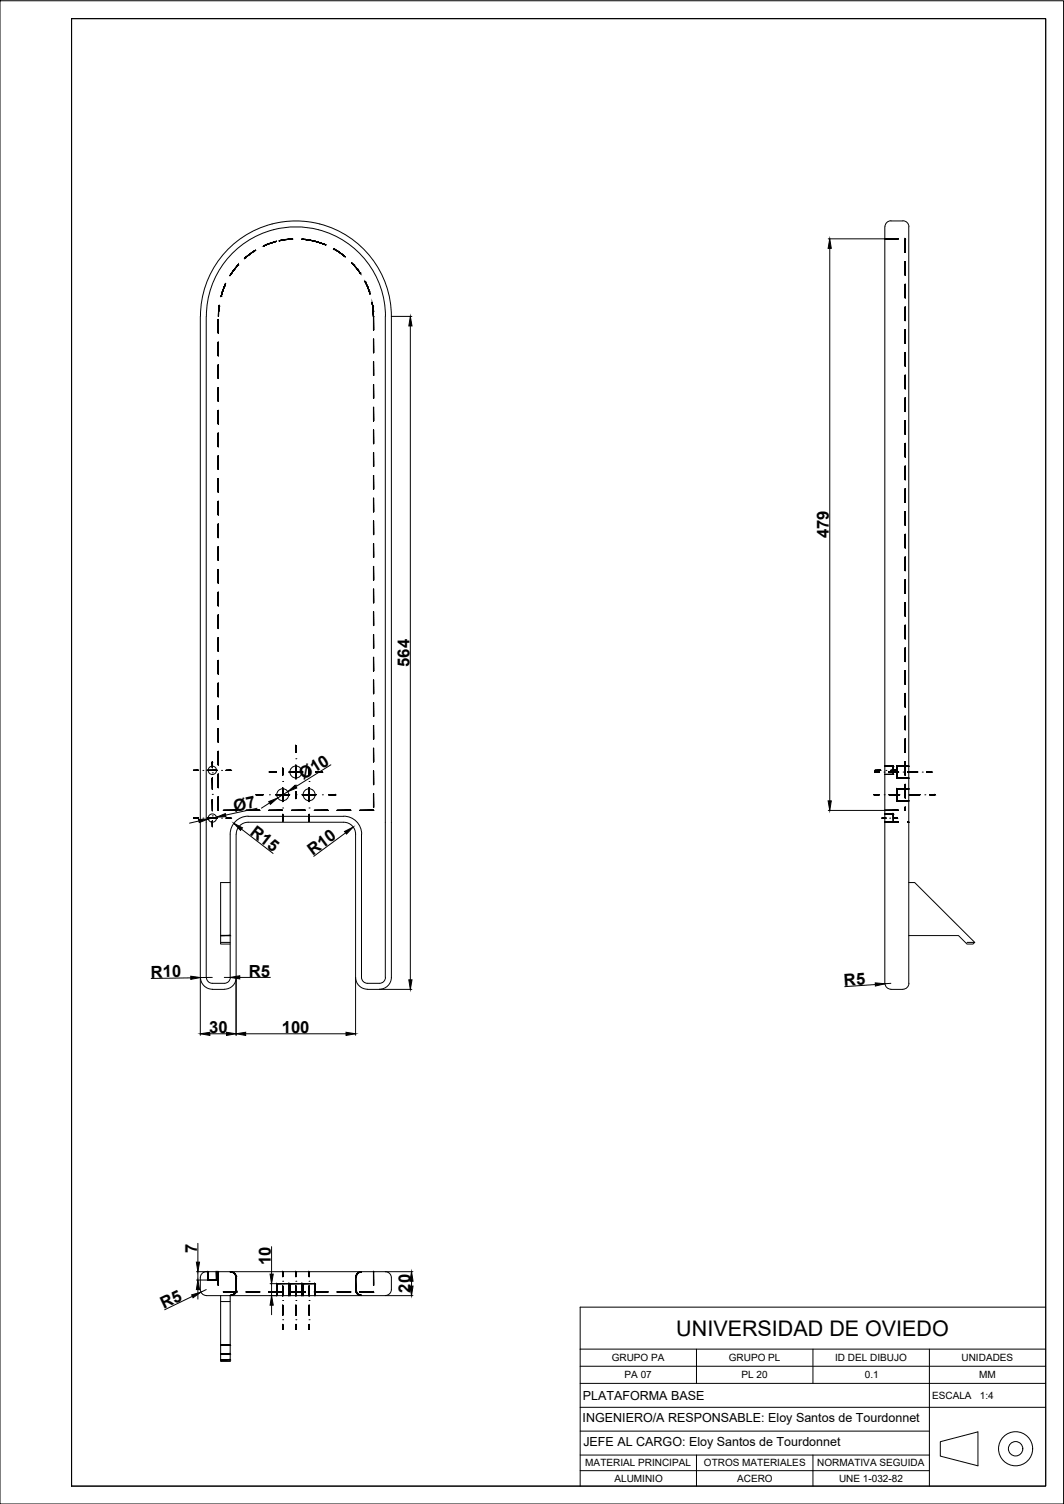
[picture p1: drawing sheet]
<svg xmlns="http://www.w3.org/2000/svg" width="297mm" height="420mm" viewBox="0 0 297 420" stroke-linecap="round" stroke-linejoin="round" font-family="sans-serif">
<!-- layer: 01_Contornos -->
<g fill="none" stroke="#000" stroke-width=".28">
<path d="M20 5.2h271.9v410h-271.9zM247 63.4v211.3M252.1 61.7h-3.4a1.67 1.67 0 0 0-1.6 1.7M252.1 61.7a1.67 1.67 0 0 1 1.6 1.7M253.7 63.4v211.3M55.9 88.4v184.7M56 88.4a26.6 26.6 0 0 1 26.6-26.7 26.6 26.6 0 0 1 26.7 26.7v184.6a3.4 3.4 0 0 1-3.4 3.4h-3.3a3.3 3.3 0 0 1-3.3-3.3v-40.1a3.3 3.3 0 0 0-3.4-3.3M57.6 88.4v184.7M57.6 88.4a25 25 0 0 1 25-25 25 25 0 0 1 25 25M107.6 88.4v184.7M65.9 233v40.1M69.3 229.7h26.6"/>
<path d="M69.3 228h26.6M69.3 229.7a3.3 3.3 0 0 0-3.3 3.3M69.3 228a5 5 0 0 0-5 5v40.1a1.6 1.6 0 0 1-1.7 1.6h-3.3a1.67 1.67 0 0 1-1.7-1.7M95.9 228a5 5 0 0 1 5.1 5M100.9 233v40a1.67 1.67 0 0 0 1.7 1.7h3.3a1.67 1.67 0 0 0 1.7-1.7M64.3 246.5h-2.7v17.2h2.7M253.7 246.5h1.7l16.7 16.8-.5 .4h-1.6l-2.4-2.3h-13.9M56 273a3.3 3.3 0 0 0 3.3 3.4h3.3a3.4 3.4 0 0 0 3.4-3.4M61.6 263.3h2.7M247.1 274.7a1.67 1.67 0 0 0 1.6 1.7h3.4M253.7 274.7a1.67 1.67 0 0 1-1.6 1.7M270 263.3h2.1"/>
<path d="M107.6 355.3h-50a1.67 1.67 0 0 0-1.7 1.6v3.4M107.6 355.3a1.67 1.67 0 0 1 1.7 1.6v3.4M55.9 360.2a1.67 1.67 0 0 0 1.7 1.7M57.6 362h50M61.6 362v18.3h2.7v-18.3M61.6 363.6h2.7M109.3 360.2a1.67 1.67 0 0 1-1.7 1.7"/>
<circle cx="59.3" cy="215.2" r="1.16"/>
<circle cx="82.6" cy="215.7" r="1.67"/>
<circle cx="59.3" cy="228.5" r="1.16"/>
<circle cx="78.9" cy="222" r="1.67"/>
<circle cx="86.3" cy="222" r="1.67"/>
</g>
<!-- layer: 02_Ocultas -->
<g fill="#000" stroke="#000" stroke-width=".28">
<path d="M63 79.2l-.3 .9zM62.9 79.2l-.2 .9zM62.9 79.2l-.3 .9zM62.9 79.2l-.3 .9z"/>
<path d="M64.6 76.3l-.4 .7zM64.6 76.3l-.4 .7zM64.6 76.3l-.4 .7zM64.6 76.3l-.4 .7z"/>
<path d="M65.5 75.1l-.8 1.2zM65.5 75.1l-.8 1.2zM65.5 75.1l-.9 1.2zM65.5 75.1l-.9 1.2z"/>
<path d="M66.4 74l-.9 1.1zM66.4 74l-.9 1.1zM66.4 74l-.9 1.1zM66.4 74l-.9 1.1z"/>
<path d="M68.4 72.1l-.1 .1zM68.4 72l-.1 .2zM68.4 72l-.1 .2zM68.3 72.1l.1-.1z"/>
<path d="M68.4 72.1l1.2-.9zM68.4 72.1l1.2-1zM68.4 72.1l1.2-1zM68.4 72l1.2-.9z"/>
<path d="M69.6 71.2l1.1-.9zM69.6 71.2l1.1-.9zM69.6 71.2l1.1-.9zM69.6 71.1l1.1-.8z"/>
<path d="M70.7 70.3l.7-.4zM70.7 70.3l.7-.4zM70.7 70.3l.6-.4zM70.7 70.3l.6-.4z"/>
<path d="M73.6 68.7l.9-.4zM73.6 68.7l.9-.4zM73.6 68.7l.9-.4zM73.6 68.7l.9-.4z"/>
<path d="M74.5 68.3l1.3-.4zM74.5 68.3l1.3-.5zM74.5 68.3l1.3-.5zM74.5 68.3l1.3-.5z"/>
<path d="M75.8 67.9l1.4-.5zM75.8 67.9l1.4-.5zM75.8 67.9l1.4-.5zM75.8 67.8l1.4-.4z"/>
<path d="M77.9 67.3l.6-.2zM77.9 67.3l.6-.2zM77.9 67.3l.6-.2zM77.9 67.3l.6-.2z"/>
<path d="M78.5 67.1l1.4-.2zM78.5 67.1l1.4-.2zM78.5 67.1l1.4-.2zM78.5 67.1l1.4-.2z"/>
<path d="M79.9 66.9l1.3-.1zM79.9 66.9l1.3-.1zM79.9 66.9l1.3-.1zM79.9 66.9l1.3-.1z"/>
<path d="M81.2 66.8h.5zM81.2 66.8h.5zM81.2 66.8h.5zM81.2 66.8h.5z"/>
<path d="M84.2 66.8l1.1 .1zM84.2 66.8l1.1 .1zM84.2 66.8l1.1 .1zM84.2 66.8l1.1 .1z"/>
<path d="M85.3 66.9l1.4 .2zM85.3 66.9l1.4 .2zM85.3 66.9l1.4 .2zM85.3 66.9l1.4 .2z"/>
<path d="M86.7 67.1l1.3 .3zM86.7 67.1l1.3 .3zM86.7 67.1l1.3 .3zM86.7 67.1l1.3 .3z"/>
<path d="M88 67.4l1.4 .5zM88 67.4l1.4 .5zM88 67.4l1.4 .4zM88 67.4l1.4 .4z"/>
<path d="M89.4 67.9l1.3 .4zM89.4 67.9l1.3 .4zM89.4 67.9l1.3 .4zM89.4 67.8l1.3 .5z"/>
<path d="M90.7 68.3l.2 .2zM90.7 68.3l.3 .1zM90.7 68.3l.3 .1zM90.7 68.3l.3 .1z"/>
<path d="M93.3 69.6l1.2 .7zM93.3 69.6l1.2 .7zM93.3 69.6l1.2 .7zM93.3 69.6l1.2 .7z"/>
<path d="M94.5 70.3l1.1 .9zM94.5 70.3l1.1 .9zM94.5 70.3l1.1 .8zM94.5 70.3l1.1 .8z"/>
<path d="M95.6 71.2l.8 .6zM95.6 71.2l.8 .5zM95.6 71.2l.8 .5zM95.6 71.1l.8 .6z"/>
<path d="M98.2 73.5l.6 .5zM98.2 73.5l.6 .5zM98.2 73.5l.6 .5zM98.2 73.4l.6 .6z"/>
<path d="M98.8 74l.9 1.1zM98.8 74l.9 1.1zM98.8 74l.9 1.1zM98.8 74l.9 1.1z"/>
<path d="M99.7 75.1l.8 1.2zM99.7 75.1l.9 1.2zM99.7 75.1l.9 1.2zM99.7 75.1l.9 1.2z"/>
<path d="M100.5 76.3l.1 .1zM100.5 76.3l.1 .1z"/>
<path d="M101.9 78.6l.1 .2zM101.9 78.6l.1 .2zM101.9 78.6l.1 .2zM101.9 78.6l.1 .2z"/>
<path d="M247 66.7h3.8zM247 66.7h3.8zM247 66.7h3.8zM247 66.7h3.8z"/>
<path d="M252.7 66.7v3.8zM252.7 66.7v3.8zM252.7 66.7v3.8zM252.7 66.7v3.8z"/>
<path d="M252.7 73.1v3.8zM252.7 73.1v3.8zM252.7 73.1v3.8zM252.7 73.1v3.8z"/>
<path d="M252.7 79.4v3.8zM252.7 79.4v3.8zM252.7 79.4v3.8zM252.7 79.4v3.8z"/>
<path d="M60.9 95.6v3.8zM60.9 95.6l.1 3.8zM60.9 95.6l.1 3.8zM60.9 95.6l.1 3.8z"/>
<path d="M60.9 89.2v3.8zM60.9 89.2l.1 3.8zM60.9 89.2l.1 3.8zM60.9 89.2l.1 3.8z"/>
<path d="M61 87v1.4zM61 87v1.4zM61 87v1.4zM61 87v1.4z"/>
<path d="M61.1 85.6l-.1 1.4zM61.1 85.6l-.1 1.4zM61.1 85.6l-.1 1.4zM61.1 85.6l-.1 1.4z"/>
<path d="M61.2 85.3v.3zM61.2 85.3v.3zM61.2 85.3l-.1 .3zM61.2 85.3l-.1 .3z"/>
<path d="M62.1 81.4l-.3 1.4zM62.1 81.4l-.3 1.4zM62.1 81.4l-.4 1.4zM62.1 81.4l-.4 1.4z"/>
<path d="M62.6 80.1l-.5 1.3zM62.6 80.1l-.5 1.3zM62.6 80.1l-.5 1.3zM62.6 80.1l-.5 1.3z"/>
<path d="M102 78.8l.6 1.3zM102 78.8l.6 1.3zM102 78.8l.6 1.3zM102 78.8l.6 1.3z"/>
<path d="M102.6 80.1l.5 1.3zM102.6 80.1l.5 1.3zM102.6 80.1l.5 1.3zM102.6 80.1l.5 1.3z"/>
<path d="M103.1 81.4l.2 .7zM103.1 81.4l.2 .7zM103.1 81.4l.2 .7zM103.1 81.4l.2 .7z"/>
<path d="M103.8 84.6l.3 1zM103.8 84.6l.3 1zM103.8 84.6l.3 1zM103.9 84.6l.2 1z"/>
<path d="M104.1 85.6l.1 1.4zM104.1 85.6l.1 1.4zM104.1 85.6l.1 1.4zM104.1 85.6l.1 1.4z"/>
<path d="M104.2 87v1.4zM104.2 87l.1 1.4zM104.2 87l.1 1.4zM104.2 87l.1 1.4z"/>
<path d="M104.3 88.4v3.8zM104.3 88.4v3.8zM104.3 88.4v3.8zM104.3 88.4v3.8z"/>
<path d="M104.3 94.7v3.9zM104.3 94.7v3.9zM104.3 94.7v3.9zM104.3 94.7v3.9z"/>
<path d="M252.7 85.8v3.8zM252.7 85.8v3.8zM252.7 85.8v3.8zM252.7 85.8v3.8z"/>
<path d="M252.7 92.1v3.8zM252.7 92.1v3.8zM252.7 92.1v3.8zM252.7 92.1v3.8z"/>
<path d="M252.7 98.5v3.8zM252.7 98.5v3.8zM252.7 98.5v3.8zM252.7 98.5v3.8z"/>
<path d="M60.9 114.6v3.8zM60.9 114.6l.1 3.8zM60.9 114.6l.1 3.8zM60.9 114.6l.1 3.8z"/>
<path d="M60.9 108.3v3.8zM60.9 108.3l.1 3.8zM60.9 108.3l.1 3.8zM60.9 108.3l.1 3.8z"/>
<path d="M60.9 101.9v3.8zM60.9 101.9l.1 3.8zM60.9 101.9l.1 3.8zM60.9 101.9l.1 3.8z"/>
<path d="M104.3 101.1v3.8zM104.3 101.1v3.8zM104.3 101.1v3.8zM104.3 101.1v3.8z"/>
<path d="M104.3 107.4v3.9zM104.3 107.4v3.9zM104.3 107.4v3.9zM104.3 107.4v3.9z"/>
<path d="M104.3 113.8v3.8zM104.3 113.8v3.8zM104.3 113.8v3.8zM104.3 113.8v3.8z"/>
<path d="M252.7 104.8v3.8zM252.7 104.8v3.8zM252.7 104.8v3.8zM252.7 104.8v3.8z"/>
<path d="M252.7 111.2v3.8zM252.7 111.2v3.8zM252.7 111.2v3.8zM252.7 111.2v3.8z"/>
<path d="M252.7 117.5v3.8zM252.7 117.5v3.8zM252.7 117.5v3.8zM252.7 117.5v3.8z"/>
<path d="M60.9 133.7v3.8zM60.9 133.7l.1 3.8zM60.9 133.7l.1 3.8zM60.9 133.7l.1 3.8z"/>
<path d="M60.9 127.3v3.8zM60.9 127.3l.1 3.8zM60.9 127.3l.1 3.8zM60.9 127.3l.1 3.8z"/>
<path d="M60.9 121v3.8zM60.9 121l.1 3.8zM60.9 121l.1 3.8zM60.9 121l.1 3.8z"/>
<path d="M104.3 120.1v3.9zM104.3 120.1v3.9zM104.3 120.1v3.9zM104.3 120.1v3.9z"/>
<path d="M104.3 126.5v3.8zM104.3 126.5v3.8zM104.3 126.5v3.8zM104.3 126.5v3.8z"/>
<path d="M104.3 132.8v3.9zM104.3 132.8v3.9zM104.3 132.8v3.9zM104.3 132.8v3.9z"/>
<path d="M104.3 139.2v3.8zM104.3 139.2v3.8zM104.3 139.2v3.8zM104.3 139.2v3.8z"/>
<path d="M252.7 123.9v3.8zM252.7 123.9v3.8zM252.7 123.9v3.8zM252.7 123.9v3.8z"/>
<path d="M252.7 130.2v3.8zM252.7 130.2v3.8zM252.7 130.2v3.8zM252.7 130.2v3.8z"/>
<path d="M252.7 136.6v3.8zM252.7 136.6v3.8zM252.7 136.6v3.8zM252.7 136.6v3.8z"/>
<path d="M60.9 152.7v3.8zM60.9 152.7l.1 3.8zM60.9 152.7l.1 3.8zM60.9 152.7l.1 3.8z"/>
<path d="M60.9 146.4v3.8zM60.9 146.4l.1 3.8zM60.9 146.4l.1 3.8zM60.9 146.4l.1 3.8z"/>
<path d="M60.9 140v3.8zM60.9 140l.1 3.8zM60.9 140l.1 3.8zM60.9 140l.1 3.8z"/>
<path d="M104.3 145.5v3.9zM104.3 145.5v3.9zM104.3 145.5v3.9zM104.3 145.5v3.9z"/>
<path d="M104.3 151.9v3.8zM104.3 151.9v3.8zM104.3 151.9v3.8zM104.3 151.9v3.8z"/>
<path d="M104.3 158.2v3.9zM104.3 158.2v3.9zM104.3 158.2v3.9zM104.3 158.2v3.9z"/>
<path d="M252.7 142.9v3.8zM252.7 142.9v3.8zM252.7 142.9v3.8zM252.7 142.9v3.8z"/>
<path d="M252.7 149.3v3.8zM252.7 149.3v3.8zM252.7 149.3v3.8zM252.7 149.3v3.8z"/>
<path d="M252.7 155.6v3.8zM252.7 155.6v3.8zM252.7 155.6v3.8zM252.7 155.6v3.8z"/>
<path d="M60.9 171.8v3.8zM60.9 171.8l.1 3.8zM60.9 171.8l.1 3.8zM60.9 171.8l.1 3.8z"/>
<path d="M60.9 165.4v3.8zM60.9 165.4l.1 3.8zM60.9 165.4l.1 3.8zM60.9 165.4l.1 3.8z"/>
<path d="M60.9 159.1v3.8zM60.9 159.1l.1 3.8zM60.9 159.1l.1 3.8zM60.9 159.1l.1 3.8z"/>
<path d="M104.3 164.6v3.8zM104.3 164.6v3.8zM104.3 164.6v3.8zM104.3 164.6v3.8z"/>
<path d="M104.3 170.9v3.9zM104.3 170.9v3.9zM104.3 170.9v3.9zM104.3 170.9v3.9z"/>
<path d="M104.3 177.3v3.8zM104.3 177.3v3.8zM104.3 177.3v3.8zM104.3 177.3v3.8z"/>
<path d="M252.7 162v3.8zM252.7 162v3.8zM252.7 162v3.8zM252.7 162v3.8z"/>
<path d="M252.7 168.3v3.8zM252.7 168.3v3.8zM252.7 168.3v3.8zM252.7 168.3v3.8z"/>
<path d="M252.7 174.7v3.8zM252.7 174.7v3.8zM252.7 174.7v3.8zM252.7 174.7v3.8z"/>
<path d="M60.9 190.8v3.8zM60.9 190.8l.1 3.8zM60.9 190.8l.1 3.8zM60.9 190.8l.1 3.8z"/>
<path d="M60.9 184.5v3.8zM60.9 184.5l.1 3.8zM60.9 184.5l.1 3.8zM60.9 184.5l.1 3.8z"/>
<path d="M60.9 178.1v3.8zM60.9 178.1l.1 3.8zM60.9 178.1l.1 3.8zM60.9 178.1l.1 3.8z"/>
<path d="M104.3 183.6v3.9zM104.3 183.6v3.9zM104.3 183.6v3.9zM104.3 183.6v3.9z"/>
<path d="M104.3 190v3.8zM104.3 190v3.8zM104.3 190v3.8zM104.3 190v3.8z"/>
<path d="M104.3 196.3v3.9zM104.3 196.3v3.9zM104.3 196.3v3.9zM104.3 196.3v3.9z"/>
<path d="M252.7 181v3.8zM252.7 181v3.8zM252.7 181v3.8zM252.7 181v3.8z"/>
<path d="M252.7 187.4v3.8zM252.7 187.4v3.8zM252.7 187.4v3.8zM252.7 187.4v3.8z"/>
<path d="M252.7 193.7v3.8zM252.7 193.7v3.8zM252.7 193.7v3.8zM252.7 193.7v3.8z"/>
<path d="M60.9 209.9v3.8zM60.9 209.9l.1 3.8zM60.9 209.9l.1 3.8zM60.9 209.9l.1 3.8z"/>
<path d="M60.9 203.5v3.8zM60.9 203.5l.1 3.8zM60.9 203.5l.1 3.8zM60.9 203.5l.1 3.8z"/>
<path d="M60.9 197.2v3.8zM60.9 197.2l.1 3.8zM60.9 197.2l.1 3.8zM60.9 197.2l.1 3.8z"/>
<path d="M104.3 202.7v3.8zM104.3 202.7v3.8zM104.3 202.7v3.8zM104.3 202.7v3.8z"/>
<path d="M104.3 209v3.9zM104.3 209v3.9zM104.3 209v3.9zM104.3 209v3.9z"/>
<path d="M104.3 215.4v3.8zM104.3 215.4v3.8zM104.3 215.4v3.8zM104.3 215.4v3.8z"/>
<path d="M247 214h2.4zM247 214h2.4zM247 214h2.4zM247 214h2.4z"/>
<path d="M247 216.4h2.4zM247 216.4l2.4-.1zM247 216.4l2.4-.1zM247 216.3h2.4z"/>
<path d="M249.4 214v2.4zM249.4 214v2.4zM249.4 214v2.4zM249.4 214v2.4z"/>
<path d="M250.4 217.3h3.3zM250.4 217.4l3.3-.1zM250.4 217.4l3.3-.1zM250.4 217.4h3.3z"/>
<path d="M250.4 214v3.4zM250.4 214v3.4zM250.4 214v3.4zM250.4 214v3.4z"/>
<path d="M250.4 214h1.7zM250.4 214h1.7zM250.4 214h1.7zM250.4 214h1.7z"/>
<path d="M252.7 200.1v3.8zM252.7 200.1v3.8zM252.7 200.1v3.8zM252.7 200.1v3.8z"/>
<path d="M252.7 206.4v3.8zM252.7 206.4v3.8zM252.7 206.4v3.8zM252.7 206.4v3.8z"/>
<path d="M252.7 212.8v3.8zM252.7 212.8v3.8zM252.7 212.8v3.8zM252.7 212.8v3.8z"/>
<path d="M252.7 219.1v3.8zM252.7 219.1v3.8zM252.7 219.1v3.8zM252.7 219.1v3.8z"/>
<path d="M252.1 214h1.6zM252.1 214h1.6zM252.1 214h1.6zM252.1 214h1.6z"/>
<path d="M60.9 222.6v3.8zM60.9 222.6l.1 3.8zM60.9 222.6l.1 3.8zM60.9 222.6l.1 3.8z"/>
<path d="M60.9 216.2v3.8zM60.9 216.2l.1 3.8zM60.9 216.2l.1 3.8zM60.9 216.2l.1 3.8z"/>
<path d="M62.4 226.4h3.8zM62.4 226.4h3.8zM62.4 226.4h3.8zM62.4 226.4h3.8z"/>
<path d="M68.7 226.4h3.8zM68.7 226.4h3.8zM68.7 226.4h3.8zM68.7 226.4h3.8z"/>
<path d="M75.1 226.4h3.8zM75.1 226.4h3.8zM75.1 226.4h3.8zM75.1 226.4h3.8z"/>
<path d="M81.4 226.4h3.8zM81.4 226.4h3.8zM81.4 226.4h3.8zM81.4 226.4h3.8z"/>
<path d="M87.8 226.4h3.8zM87.8 226.4h3.8zM87.8 226.4h3.8zM87.8 226.4h3.8z"/>
<path d="M94.1 226.4h3.8zM94.1 226.4h3.8zM94.1 226.4h3.8zM94.1 226.4h3.8z"/>
<path d="M100.5 226.4h3.8zM100.5 226.4h3.8zM100.5 226.4h3.8zM100.5 226.4h3.8z"/>
<path d="M104.3 221.7v3.9zM104.3 221.7v3.9zM104.3 221.7v3.9zM104.3 221.7v3.9z"/>
<path d="M247 229.7h3.8zM247 229.7h3.8zM247 229.7h3.8zM247 229.7h3.8z"/>
<path d="M247 227.3h2.4zM247 227.4l2.4-.1zM247 227.4l2.4-.1zM247 227.4h2.4z"/>
<path d="M247 226.4h3.8zM247 226.4h3.8zM247 226.4h3.8zM247 226.4h3.8z"/>
<path d="M247 229.7h2.4zM247 229.7h2.4zM247 229.7h2.4zM247 229.7h2.4z"/>
<path d="M249.4 227.4v2.3zM249.4 227.4v2.3zM249.4 227.4v2.3zM249.4 227.4v2.3z"/>
<path d="M250.4 223.7h3.3zM250.4 223.7h3.3zM250.4 223.7h3.3zM250.4 223.7h3.3z"/>
<path d="M250.4 220.4v3.3zM250.4 220.4v3.3zM250.4 220.4v3.3zM250.4 220.4v3.3z"/>
<path d="M252.7 225.5v.9zM252.7 225.5v.9zM252.7 225.5v.9zM252.7 225.5v.9z"/>
<path d="M253.4 229.7h.3zM253.4 229.7h.3zM253.4 229.7h.3zM253.4 229.7h.3z"/>
<path d="M250.4 220.4h3.3zM250.4 220.4l3.3-.1zM250.4 220.4l3.3-.1zM250.4 220.3h3.3z"/>
<path d="M61.6 261.4h2.7zM61.6 261.4l2.7-.1zM61.6 261.4l2.7-.1zM61.6 261.3h2.7z"/>
<path d="M58.1 357.5h2.3zM58.1 357.6l2.3-.1zM58.1 357.6l2.3-.1zM58.1 357.6h2.3z"/>
<path d="M58.1 355.3v2.3zM58.1 355.3v2.3zM58.1 355.3v2.3zM58.1 355.3v2.3z"/>
<path d="M60.4 355.3v2.3zM60.4 355.3l.1 2.3zM60.4 355.3l.1 2.3zM60.4 355.3l.1 2.3z"/>
<path d="M60.9 355.3l.1 3.8zM60.9 355.3l.1 3.8zM60.9 355.3l.1 3.8zM60.9 355.3v3.8z"/>
<path d="M64.3 355.3h.3zM64.3 355.3h.3zM64.3 355.3h.3zM64.3 355.3h.3z"/>
<path d="M64.6 355.3l.3 .1zM64.6 355.3l.3 .1zM64.6 355.3l.3 .1zM64.6 355.3l.3 .1z"/>
<path d="M64.9 355.4l.3 .2zM64.9 355.4l.3 .2zM64.9 355.4l.3 .2zM64.9 355.4l.3 .2z"/>
<path d="M65.2 355.6l.2 .2zM65.2 355.6l.2 .2zM65.2 355.6l.2 .1zM65.2 355.6l.2 .1z"/>
<path d="M65.4 355.8l.2 .2zM65.4 355.8l.3 .2zM65.4 355.8l.3 .2zM65.4 355.8l.3 .2z"/>
<path d="M65.6 356l.2 .3zM65.6 356l.2 .3zM65.6 356l.2 .3zM65.6 356l.2 .3z"/>
<path d="M65.8 356.3l.1 .3zM65.8 356.3l.1 .3zM65.8 356.3l.1 .3zM65.8 356.3l.1 .3z"/>
<path d="M65.9 356.6v.4zM65.9 356.6l.1 .4zM65.9 356.6l.1 .4zM65.9 356.6l.1 .4z"/>
<path d="M65.9 357l.1 3.3zM65.9 357l.1 3.3zM65.9 357l.1 3.3zM65.9 357v3.3z"/>
<path d="M77.3 358.6h3.3zM77.3 358.6h3.3zM77.3 358.6h3.3zM77.3 358.6h3.3z"/>
<path d="M80.6 358.6v3.4zM80.6 358.6v3.4zM80.6 358.6v3.4zM80.6 358.6v3.4z"/>
<path d="M80.9 358.6h3.3zM80.9 358.6h3.3zM80.9 358.6h3.3zM80.9 358.6h3.3z"/>
<path d="M84.2 358.6l.1 3.4zM84.2 358.6l.1 3.4zM84.2 358.6l.1 3.4zM84.2 358.6v3.4z"/>
<path d="M84.6 358.6h3.3zM84.6 358.6h3.3zM84.6 358.6h3.3zM84.6 358.6h3.3z"/>
<path d="M87.9 358.6l.1 3.4zM87.9 358.6l.1 3.4zM87.9 358.6l.1 3.4zM87.9 358.6v3.4z"/>
<path d="M99.3 357v3.3zM99.3 357v3.3zM99.3 357v3.3zM99.3 357v3.3z"/>
<path d="M99.3 356.6v.4zM99.3 356.6v.4zM99.3 356.6v.4zM99.3 356.6v.4z"/>
<path d="M99.4 356.3v.3zM99.4 356.3v.3zM99.4 356.3l-.1 .3zM99.4 356.3l-.1 .3z"/>
<path d="M99.6 356l-.2 .3zM99.6 356l-.2 .3zM99.6 356l-.2 .3zM99.6 356l-.2 .3z"/>
<path d="M99.7 355.8l-.1 .2zM99.7 355.8l-.1 .2zM99.7 355.8l-.1 .2zM99.7 355.8l-.1 .2z"/>
<path d="M99.7 355.8l.3-.2zM99.7 355.8l.3-.2zM99.7 355.8l.3-.2zM99.7 355.7l.3-.1z"/>
<path d="M100 355.6l.3-.2zM100 355.6l.3-.2zM100 355.6l.3-.2zM100 355.6l.3-.2z"/>
<path d="M100.3 355.4l.3-.1zM100.3 355.4l.3-.1zM100.3 355.4l.3-.1zM100.3 355.4l.3-.1z"/>
<path d="M100.6 355.3h.3zM100.6 355.3h.3zM100.6 355.3h.3zM100.6 355.3h.3z"/>
<path d="M104.3 355.3v3.8zM104.3 355.3v3.8zM104.3 355.3v3.8zM104.3 355.3v3.8z"/>
<path d="M64.3 361.9l.3-.1zM64.3 361.9l.3-.1zM64.3 361.9l.3-.1zM64.3 361.9h.3z"/>
<path d="M61.6 379.9h2.7zM61.6 379.9l2.7-.1zM61.6 379.9l2.7-.1zM61.6 379.8h2.7z"/>
<path d="M61.6 375.8h2.7zM61.6 375.8h2.7zM61.6 375.8h2.7zM61.6 375.8h2.7z"/>
<path d="M61.6 378.2h2.7zM61.6 378.2h2.7zM61.6 378.2h2.7zM61.6 378.2h2.7z"/>
<path d="M64.6 361.8l.3-.1zM64.6 361.9l.3-.2zM64.6 361.9l.3-.2zM64.6 361.9l.3-.1z"/>
<path d="M64.9 361.7l.3-.1zM64.9 361.8l.3-.2zM64.9 361.8l.3-.2zM64.9 361.8l.3-.2z"/>
<path d="M65.2 361.6l.2-.2zM65.2 361.6l.2-.2zM65.2 361.6l.2-.2zM65.2 361.6l.2-.2z"/>
<path d="M65.6 361.2l-.2 .2zM65.6 361.2l-.2 .2zM65.6 361.2l-.1 .2zM65.6 361.2l-.1 .2z"/>
<path d="M65.8 360.9l-.2 .3zM65.8 360.9l-.2 .3zM65.8 360.9l-.1 .3zM65.8 360.9l-.1 .3z"/>
<path d="M65.9 360.6l-.1 .3zM65.9 360.6l-.1 .3zM65.9 360.6l-.1 .3zM65.9 360.6l-.1 .3z"/>
<path d="M65.9 360.3v.3zM65.9 360.3v.3zM65.9 360.3v.3zM65.9 360.3v.3z"/>
<path d="M62.4 360.9h3.8zM62.4 360.9h3.8zM62.4 360.9h3.8zM62.4 360.9h3.8z"/>
<path d="M68.7 360.9h3.8zM68.7 360.9h3.8zM68.7 360.9h3.8zM68.7 360.9h3.8z"/>
<path d="M77.3 358.6v3.4zM77.3 358.6v3.4zM77.3 358.6v3.4zM77.3 358.6v3.4z"/>
<path d="M75.1 360.9h3.8zM75.1 360.9h3.8zM75.1 360.9h3.8zM75.1 360.9h3.8z"/>
<path d="M80.9 358.6v3.4zM80.9 358.6l.1 3.4zM80.9 358.6l.1 3.4zM80.9 358.6l.1 3.4z"/>
<path d="M84.6 358.6v3.4zM84.6 358.6v3.4zM84.6 358.6v3.4zM84.6 358.6v3.4z"/>
<path d="M81.4 360.9h3.8zM81.4 360.9h3.8zM81.4 360.9h3.8zM81.4 360.9h3.8z"/>
<path d="M87.8 360.9h3.8zM87.8 360.9h3.8zM87.8 360.9h3.8zM87.8 360.9h3.8z"/>
<path d="M94.1 360.9h3.8zM94.1 360.9h3.8zM94.1 360.9h3.8zM94.1 360.9h3.8z"/>
<path d="M99.3 360.3l.1 .3zM99.3 360.3l.1 .3zM99.3 360.3l.1 .3zM99.3 360.3v.3z"/>
<path d="M99.3 360.6l.1 .3zM99.3 360.6l.1 .3zM99.3 360.6l.1 .3zM99.3 360.6l.1 .3z"/>
<path d="M99.4 360.9l.2 .3zM99.4 360.9l.2 .3zM99.4 360.9l.2 .3zM99.4 360.9l.2 .3z"/>
<path d="M99.6 361.2l.2 .2zM99.6 361.2l.2 .2zM99.6 361.2l.2 .2zM99.6 361.2l.1 .2z"/>
<path d="M99.7 361.4l.3 .2zM99.7 361.4l.3 .2zM99.7 361.4l.3 .2zM99.7 361.4l.3 .2z"/>
<path d="M100 361.6l.3 .1zM100 361.6l.3 .1zM100 361.6l.3 .2zM100 361.6l.3 .2z"/>
<path d="M100.3 361.7l.3 .1zM100.3 361.8h.3zM100.3 361.8l.3 .1zM100.3 361.8l.3 .1z"/>
<path d="M100.6 361.8l.3 .1zM100.6 361.9h.3zM100.6 361.9h.3zM100.6 361.9h.3z"/>
<path d="M100.5 360.9h3.8zM100.5 360.9h3.8zM100.5 360.9h3.8zM100.5 360.9h3.8z"/>
</g>
<g fill="none" stroke="#000" stroke-width=".28">
<path d="M62.9 79.2l-.3 .9zM64.6 76.3h.1M64.6 76.3l-.4 .7zM65.5 75.1h.1M65.5 75.1l-.9 1.2zM66.4 74h.1M66.4 74l-.9 1.1zM66.5 74h.1M68.3 72.1l.1-.1zM68.4 72l1.2-.9zM68.4 72.1h.1M69.6 71.1l1.1-.8z"/>
<path d="M69.6 71.2h.1M70.7 70.3l.7-.4zM70.7 70.3h.1M73.6 68.7l.9-.4zM74.5 68.3l1.3-.5zM74.5 68.3h.1M75.8 67.8l1.4-.4zM75.8 67.9h.1M77.2 67.4h.1M77.9 67.3l.6-.2zM78.5 67.1l1.4-.2zM78.5 67.1h.1"/>
<path d="M79.9 66.9l1.3-.1zM79.9 66.9h.1M81.2 66.8h.5zM81.2 66.8h.1M84.2 66.8l1.1 .1zM85.3 66.9l1.4 .2zM85.3 66.9h.1M86.7 67.1l1.3 .3zM86.7 67.1h.1M88 67.4l1.4 .5zM88 67.4h.1M89.4 67.8l1.3 .5z"/>
<path d="M89.4 67.9h.1M90.7 68.3l.3 .1zM90.7 68.3h.1M93.3 69.6h.1M93.3 69.6l1.2 .7zM94.5 70.3l1.1 .9zM94.5 70.3h.1M95.6 71.1l.8 .7zM95.6 71.2h.1M98.2 73.5l.6 .5zM98.8 74l.9 1.1zM98.8 74h.1"/>
<path d="M99.7 75.1l.9 1.2zM99.7 75.1h.1M100.5 76.3l.1 .1zM100.5 76.3h.1M101.9 78.6l.1 .2zM102 78.8l.6 1.3zM102 78.8h.1M247 66.7h.1M247 66.7h3.8zM252.7 66.7h.1M252.7 66.7v3.8zM252.7 73.1v3.8z"/>
<path d="M252.7 79.4v3.8zM60.9 95.6l.1 3.8zM60.9 89.2l.1 3.8zM61 88.4h.1M61 87h.1M61 87v1.4zM61.1 85.6h.1M61.1 85.6l-.1 1.4zM61.2 85.3l-.1 .3zM61.8 82.8h.1M61.7 82.8h.1M62.1 81.4h.1"/>
<path d="M62.1 81.4l-.4 1.4zM62.6 80.1h.1M62.6 80.1l-.5 1.3zM102.6 80.1l.5 1.3zM102.6 80.1h.1M103.1 81.4l.2 .7zM103.1 81.4h.1M103.8 84.6l.3 1zM104.1 85.6l.1 1.4zM104.1 85.6h.1M104.2 87l.1 1.4zM104.2 87h.1"/>
<path d="M104.2 88.4h.1M104.3 88.4h.1M104.3 88.4v3.8zM104.3 94.7v3.9zM252.7 85.8v3.8zM252.7 92.1v3.8zM252.7 98.5v3.8zM60.9 114.6l.1 3.8zM60.9 108.3l.1 3.8zM60.9 101.9l.1 3.8zM104.3 101.1v3.8zM104.3 107.4v3.9z"/>
<path d="M104.3 113.8v3.8zM252.7 104.8v3.8zM252.7 111.2v3.8zM252.7 117.5v3.8zM60.9 133.7l.1 3.8zM60.9 127.3l.1 3.8zM60.9 121l.1 3.8zM104.3 120.1v3.9zM104.3 126.5v3.8zM104.3 132.8v3.9zM104.3 139.2v3.8zM252.7 123.9v3.8z"/>
<path d="M252.7 130.2v3.8zM252.7 136.6v3.8zM60.9 159.1l.1 3.8zM60.9 152.7l.1 3.8zM60.9 146.4l.1 3.8zM60.9 140l.1 3.8zM104.3 145.5v3.9zM104.3 151.9v3.8zM104.3 158.2v3.9zM252.7 142.9v3.8zM252.7 149.3v3.8zM252.7 155.6v3.8z"/>
<path d="M60.9 178.1l.1 3.8zM60.9 171.8l.1 3.8zM60.9 165.4l.1 3.8zM104.3 164.6v3.8zM104.3 170.9v3.9zM104.3 177.3v3.8zM252.7 162v3.8zM252.7 168.3v3.8zM252.7 174.7v3.8zM60.9 197.2l.1 3.8zM60.9 190.8l.1 3.8zM60.9 184.5l.1 3.8z"/>
<path d="M104.3 183.6v3.9zM104.3 190v3.8zM104.3 196.3v3.9zM252.7 181v3.8zM252.7 187.4v3.8zM252.7 193.7v3.8zM60.9 216.2l.1 3.8zM60.9 209.9l.1 3.8zM60.9 203.5l.1 3.8zM104.3 202.7v3.8zM104.3 209v3.9zM104.3 215.4v3.8z"/>
<path d="M247 214h.1M247 214h2.4zM247 216.3l2.4 .1zM247 216.3v.1M249.4 214h.1M249.4 214v2.4zM249.4 216.4h.1M249.4 216.3v.1M250.4 214h1.7zM250.4 214h.1M250.4 214v3.4zM250.4 217.3v.1"/>
<path d="M250.4 217.3l3.3 .1zM252.1 214h1.6zM252.1 214h.1M252.7 200.1v3.8zM252.7 206.4v3.8zM252.7 212.8v3.8zM252.7 219.1v3.8zM253.7 214h.1M253.7 217.3v.1M60.9 226.4h.1M60.9 222.6l.1 3.8zM62.4 226.4h3.8z"/>
<path d="M68.7 226.4h3.8zM75.1 226.4h3.8zM81.4 226.4h3.8zM87.8 226.4h3.8zM94.1 226.4h3.8zM100.5 226.4h3.8zM104.3 226.4h.1M104.3 221.7v3.9zM247 229.7h.1M247 229.7h3.8zM247 227.3v.1M247 227.3l2.4 .1z"/>
<path d="M247 229.7h2.4zM247 226.4h.1M247 226.4h3.8zM249.4 227.3v.1M249.4 227.4v2.3zM249.4 229.7h.1M250.4 220.3l3.3 .1zM250.4 220.3v.1M250.4 220.4v3.3zM250.4 223.7h.1M250.4 223.7h3.3zM252.7 225.5v.9z"/>
<path d="M252.7 226.4h.1M253.4 229.7h.3zM253.7 229.7h.1M253.7 220.3v.1M253.7 223.7h.1M61.6 261.3l2.7 .1zM61.6 261.3v.1M64.3 261.3v.1M58.1 355.3h.1M58.1 355.3v2.3zM58.1 357.5v.1M58.1 357.5l2.3 .1z"/>
<path d="M60.4 357.5v.1M60.4 357.6h.1M60.4 355.3l.1 2.3zM60.4 355.3h.1M60.9 355.3h.1M60.9 355.3l.1 3.8zM64.3 355.3h.3zM64.3 355.3h.1M64.6 355.3l.3 .1zM64.6 355.3h.1M64.9 355.4l.3 .2zM64.9 355.4h.1"/>
<path d="M65.2 355.6l.2 .2zM65.2 355.6h.1M65.4 355.8l.3 .2zM65.4 355.8h.1M65.6 356l.2 .3zM65.6 356h.1M65.8 356.3l.1 .3zM65.8 356.3h.1M65.9 356.6l.1 .4zM65.9 356.6h.1M65.9 357h.1M65.9 357l.1 3.3z"/>
<path d="M77.3 358.6v3.4zM77.3 358.6h.1M77.3 358.6h3.3zM80.6 358.6h.1M80.6 358.6v3.4zM80.9 358.6l.1 3.4zM80.9 358.6h.1M80.9 358.6h3.3zM84.2 358.6h.1M84.2 358.6l.1 3.4zM84.6 358.6v3.4zM84.6 358.6h.1"/>
<path d="M84.6 358.6h3.3zM87.9 358.6h.1M87.9 358.6l.1 3.4zM99.3 357h.1M99.3 357v3.3zM99.3 356.6h.1M99.3 356.6v.4zM99.4 356.3h.1M99.4 356.3l-.1 .3zM99.6 356h.1M99.6 356l-.2 .3zM99.7 355.7l.3-.1z"/>
<path d="M99.7 355.8h.1M99.7 355.8l-.1 .2zM100 355.6l.3-.2zM100 355.6h.1M100.3 355.4l.3-.1zM100.3 355.4h.1M100.6 355.3h.3zM100.6 355.3h.1M100.9 355.3h.1M104.3 355.3h.1M104.3 355.3v3.8zM61.6 379.8l2.7 .1z"/>
<path d="M61.6 379.8v.1M61.6 375.8h2.7zM61.6 375.8h.1M61.6 378.2h2.7zM61.6 378.2h.1M62.4 360.9h3.8zM64.3 361.9h.1M64.3 361.9l.3-.1zM64.3 379.8v.1M64.3 375.8h.1M64.3 378.2h.1M64.6 361.9h.1"/>
<path d="M64.6 361.8l.3-.1zM64.9 361.8h.1M64.9 361.7l.3-.1zM65.2 361.6h.1M65.2 361.6l.2-.2zM65.4 361.4h.1M65.6 361.2l-.2 .2zM65.6 361.2h.1M65.8 360.9l-.2 .3zM65.8 360.9h.1M65.9 360.6l-.1 .3zM65.9 360.6h.1"/>
<path d="M65.9 360.3h.1M65.9 360.3v.3zM68.7 360.9h3.8zM75.1 360.9h3.8zM77.3 362h.1M80.6 362h.1M80.9 362h.1M81.4 360.9h3.8zM84.2 362h.1M84.6 362h.1M87.8 360.9h3.8zM87.9 362h.1"/>
<path d="M94.1 360.9h3.8zM99.3 360.3h.1M99.3 360.3l.1 .3zM99.3 360.6h.1M99.3 360.6l.1 .3zM99.4 360.9h.1M99.4 360.9l.2 .3zM99.6 361.2h.1M99.6 361.2l.2 .2zM99.7 361.4h.1M99.7 361.4l.3 .2zM100 361.6h.1"/>
<path d="M100 361.6l.3 .2zM100.3 361.8h.1M100.3 361.7l.3 .2zM100.5 360.9h3.8zM100.6 361.9h.1M100.6 361.8l.3 .1zM100.9 361.9h.1M104.3 360.9h.1"/>
</g>
<!-- layer: 03_Ejes -->
<g fill="#000" stroke="#000" stroke-width=".28">
<path d="M54 215.2h1.4zM54 215.2h1.4zM54 215.2h1.4zM54 215.2h1.4z"/>
<path d="M57.9 215.2h2.7zM57.9 215.2h2.7zM57.9 215.2h2.7zM57.9 215.2h2.7z"/>
<path d="M59.3 212.9v1.6zM59.3 212.9v1.6zM59.3 212.9v1.6zM59.3 212.9v1.6z"/>
<path d="M63.1 215.2h1.4zM63.1 215.2h1.4zM63.1 215.2h1.4zM63.1 215.2h1.4z"/>
<path d="M75.2 215.7h1.9zM75.2 215.7l1.9-.1zM75.2 215.7l1.9-.1zM75.2 215.6h1.9z"/>
<path d="M78.9 214.6v1.9zM78.9 214.6l.1 1.9zM78.9 214.6l.1 1.9zM78.9 214.6l.1 1.9z"/>
<path d="M82.6 215.6h1.9zM82.6 215.7l1.9-.1zM82.6 215.7l1.9-.1zM82.6 215.7h1.9z"/>
<path d="M82.6 213.7v2zM82.6 213.7v2zM82.6 213.7v2zM82.6 213.7v2z"/>
<path d="M82.6 208.3v1.9zM82.6 208.3v1.9zM82.6 208.3v1.9zM82.6 208.3v1.9z"/>
<path d="M80.7 215.7h1.9zM80.7 215.7l1.9-.1zM80.7 215.7l1.9-.1zM80.7 215.6h1.9z"/>
<path d="M82.6 215.7v1.9zM82.6 215.7v1.9zM82.6 215.7v1.9zM82.6 215.7v1.9z"/>
<path d="M86.3 214.6v1.9zM86.3 214.6v1.9zM86.3 214.6v1.9zM86.3 214.6v1.9z"/>
<path d="M88.1 215.6h1.9zM88.1 215.7l1.9-.1zM88.1 215.7l1.9-.1zM88.1 215.7h1.9z"/>
<path d="M244.1 215.6h1.4zM244.1 215.7l1.4-.1zM244.1 215.7l1.4-.1zM244.1 215.7h1.4z"/>
<path d="M244.3 215.2h1.6zM244.3 215.2h1.6zM244.3 215.2h1.6zM244.3 215.2h1.6z"/>
<path d="M248.1 215.6h2.8zM248.1 215.7l2.8-.1zM248.1 215.7l2.8-.1zM248.1 215.7h2.8z"/>
<path d="M248.7 215.2h1.6zM248.7 215.2h1.6zM248.7 215.2h1.6zM248.7 215.2h1.6z"/>
<path d="M253.4 215.6h2.8zM253.4 215.7l2.8-.1zM253.4 215.7l2.8-.1zM253.4 215.7h2.8z"/>
<path d="M258.7 215.6h1.4zM258.7 215.7l1.4-.1zM258.7 215.7l1.4-.1zM258.7 215.7h1.4z"/>
<path d="M54 228.5h1.4zM54 228.6l1.4-.1zM54 228.6l1.4-.1zM54 228.6h1.4z"/>
<path d="M57.9 228.5h2.7zM57.9 228.6l2.7-.1zM57.9 228.6l2.7-.1zM57.9 228.6h2.7z"/>
<path d="M59.3 229.4v1.5zM59.3 229.4v1.5zM59.3 229.4v1.5zM59.3 229.4v1.5z"/>
<path d="M59.3 223.4v3.1zM59.3 223.4v3.1zM59.3 223.4v3.1zM59.3 223.4v3.1z"/>
<path d="M59.3 217.3v3.2zM59.3 217.3v3.2zM59.3 217.3v3.2zM59.3 217.3v3.2z"/>
<path d="M63.1 228.5h1.4zM63.1 228.6l1.4-.1zM63.1 228.6l1.4-.1zM63.1 228.6h1.4z"/>
<path d="M71.5 222h1.9zM71.5 222h1.9zM71.5 222h1.9zM71.5 222h1.9z"/>
<path d="M78.9 222h2zM78.9 222h2zM78.9 222h2zM78.9 222h2z"/>
<path d="M78.9 220.1v1.9zM78.9 220.1l.1 1.9zM78.9 220.1l.1 1.9zM78.9 220.1l.1 1.9z"/>
<path d="M77 222h1.9zM77 222h1.9zM77 222h1.9zM77 222h1.9z"/>
<path d="M78.9 222l.1 1.9zM78.9 222l.1 1.9zM78.9 222l.1 1.9zM78.9 222v1.9z"/>
<path d="M78.9 227.5l.1 1.9zM78.9 227.5l.1 1.9zM78.9 227.5l.1 1.9zM78.9 227.5v1.9z"/>
<path d="M78.9 222h1.9zM78.9 222h1.9zM78.9 222h1.9zM78.9 222h1.9z"/>
<path d="M82.6 221.1v2zM82.6 221.1v2zM82.6 221.1v2zM82.6 221.1v2z"/>
<path d="M84.4 222h1.9zM84.4 222h1.9zM84.4 222h1.9zM84.4 222h1.9z"/>
<path d="M86.3 222h1.9zM86.3 222h1.9zM86.3 222h1.9zM86.3 222h1.9z"/>
<path d="M86.3 220.1v1.9zM86.3 220.1v1.9zM86.3 220.1v1.9zM86.3 220.1v1.9z"/>
<path d="M84.4 222h1.9zM84.4 222h1.9zM84.4 222h1.9zM84.4 222h1.9z"/>
<path d="M86.3 222v1.9zM86.3 222v1.9zM86.3 222v1.9zM86.3 222v1.9z"/>
<path d="M86.3 227.5v1.9zM86.3 227.5v1.9zM86.3 227.5v1.9zM86.3 227.5v1.9z"/>
<path d="M91.8 222h1.9zM91.8 222h1.9zM91.8 222h1.9zM91.8 222h1.9z"/>
<path d="M244 222h1.5zM244 222h1.5zM244 222h1.5zM244 222h1.5z"/>
<path d="M246.3 228.6h1.1zM246.3 228.6l1.1-.1zM246.3 228.6l1.1-.1zM246.3 228.5h1.1z"/>
<path d="M248.2 222h3zM248.2 222h3zM248.2 222h3zM248.2 222h3z"/>
<path d="M249.4 228.6h1.1zM249.4 228.6l1.1-.1zM249.4 228.6l1.1-.1zM249.4 228.5h1.1z"/>
<path d="M253.9 222h2.9zM253.9 222h2.9zM253.9 222h2.9zM253.9 222h2.9z"/>
<path d="M259.5 222h1.5zM259.5 222h1.5zM259.5 222h1.5zM259.5 222h1.5z"/>
<path d="M78.9 355.3l.1 1.4zM78.9 355.3l.1 1.4zM78.9 355.3l.1 1.4zM78.9 355.3v1.4z"/>
<path d="M78.9 359.2l.1 2.8zM78.9 359.2l.1 2.8zM78.9 359.2l.1 2.8zM78.9 359.2v2.8z"/>
<path d="M82.6 355.3v1.4zM82.6 355.3v1.4zM82.6 355.3v1.4zM82.6 355.3v1.4z"/>
<path d="M82.6 359.2v2.8zM82.6 359.2v2.8zM82.6 359.2v2.8zM82.6 359.2v2.8z"/>
<path d="M86.3 355.3v1.4zM86.3 355.3v1.4zM86.3 355.3v1.4zM86.3 355.3v1.4z"/>
<path d="M86.3 359.2v2.8zM86.3 359.2v2.8zM86.3 359.2v2.8zM86.3 359.2v2.8z"/>
<path d="M78.9 364.6l.1 2.8zM78.9 364.6l.1 2.8zM78.9 364.6l.1 2.8zM78.9 364.6v2.8z"/>
<path d="M78.9 370l.1 1.4zM78.9 370l.1 1.4zM78.9 370l.1 1.4zM78.9 370v1.4z"/>
<path d="M82.6 364.6v2.8zM82.6 364.6v2.8zM82.6 364.6v2.8zM82.6 364.6v2.8z"/>
<path d="M82.6 370v1.4zM82.6 370v1.4zM82.6 370v1.4zM82.6 370v1.4z"/>
<path d="M86.3 364.6v2.8zM86.3 364.6v2.8zM86.3 364.6v2.8zM86.3 364.6v2.8z"/>
<path d="M86.3 370v1.4zM86.3 370v1.4zM86.3 370v1.4zM86.3 370v1.4z"/>
</g>
<g fill="none" stroke="#000" stroke-width=".28">
<path d="M54 215.2h.1M54 215.2h1.4zM56.6 215.2h.1M57.9 215.2h2.7zM59.3 217.3v3.2zM59.3 215.9h.1M59.3 212.9v1.6zM59.3 212.9h.1M61.8 215.2h.1M63.1 215.2h1.4zM64.5 215.2h.1M75.2 215.6l1.9 .1z"/>
<path d="M75.2 215.6v.1M78.9 218.3h.1M78.9 214.6l.1 1.9zM78.9 214.6h.1M78.9 215.7h.1M80.7 215.6l1.9 .1zM82.6 215.6v.1M82.6 215.6l1.9 .1zM82.6 215.7h.1M82.6 213.7v2zM82.6 212h.1M82.6 208.3v1.9z"/>
<path d="M82.6 208.3h.1M82.6 215.7v1.9zM82.6 219.4h.1M86.3 218.3h.1M86.3 214.6v1.9zM86.3 214.6h.1M86.3 215.7h.1M88.1 215.6l1.9 .1zM90 215.6v.1M244.1 215.6v.1M244.1 215.6l1.4 .1zM244.3 215.2h1.6z"/>
<path d="M244.3 215.2h.1M246.8 215.7h.1M247.3 215.2h.1M248.1 215.6l2.8 .1zM248.7 215.2h1.6zM250.3 215.2h.1M252.1 215.7h.1M253.4 215.6l2.8 .1zM257.5 215.7h.1M258.7 215.6l1.4 .1zM260.1 215.6v.1M54 228.5v.1"/>
<path d="M54 228.5l1.4 .1zM56.6 228.6h.1M57.9 228.5l2.7 .1zM59.3 230.9h.1M59.3 229.4v1.5zM59.3 227.9h.1M59.3 223.4v3.1zM59.3 221.9h.1M61.8 228.6h.1M63.1 228.5l1.4 .1zM64.5 228.5v.1M71.5 222h1.9z"/>
<path d="M71.5 222h.1M75.2 222h.1M77 222h1.9zM78.9 222h1.9zM78.9 222h.1M78.9 222h2zM78.9 220.1l.1 1.9zM78.9 222l.1 1.9zM78.9 225.7h.1M78.9 227.5l.1 1.9zM78.9 229.4h.1M82.6 222h.1"/>
<path d="M82.6 221.1v2zM82.6 223.1h.1M84.4 222h1.9zM86.3 222h.1M86.3 222h1.9zM86.3 220.1v1.9zM86.3 222v1.9zM86.3 225.7h.1M86.3 227.5v1.9zM86.3 229.4h.1M90 222h.1M91.8 222h1.9z"/>
<path d="M93.7 222h.1M244 222h.1M244 222h1.5zM246.3 228.5l1.1 .1zM246.3 228.5v.1M246.8 222h.1M248.2 222h3zM248.4 228.6h.1M249.4 228.5l1.1 .1zM250.5 228.5v.1M252.5 222h.1M253.9 222h2.9z"/>
<path d="M258.2 222h.1M259.5 222h1.5zM261 222h.1M78.9 355.3h.1M78.9 355.3l.1 1.4zM78.9 357.9h.1M78.9 359.2l.1 2.8zM82.6 355.3h.1M82.6 355.3v1.4zM82.6 357.9h.1M82.6 359.2v2.8zM86.3 355.3h.1"/>
<path d="M86.3 355.3v1.4zM86.3 357.9h.1M86.3 359.2v2.8zM78.9 363.3h.1M78.9 364.6l.1 2.8zM78.9 368.7h.1M78.9 370l.1 1.4zM78.9 371.4h.1M82.6 363.3h.1M82.6 364.6v2.8zM82.6 368.7h.1M82.6 370v1.4z"/>
<path d="M82.6 371.4h.1M86.3 363.3h.1M86.3 364.6v2.8zM86.3 368.7h.1M86.3 370v1.4zM86.3 371.4h.1"/>
</g>
<!-- layer: 04_Cotas -->
<g fill="none" stroke="#000" stroke-width=".28">
<path d="M231.2 66.7h15.8M231.6 69.4v154.3M109.3 88.4h5.7M114.6 91.1v182.6M92.4 213.7l-9.8 6.1M55.5 229.4l-2.6 .6M60.4 228.3l-2.3 .5M67.4 231.6l8.8 6.8M71.8 225.8l-8.8 1.9M75.2 224.3l-2.2 1.5M80.3 221.1l-2.8 1.8M96.5 232.7l-8.9 6.5"/>
<path d="M231.2 226.4h15.8M53.3 273.2l-11.1 .1M55.9 273.1v16.1M59.3 273.1h-3.4M62.6 273.1h1.7M65.9 273.1v16.1M66.9 273.1h8.6M99.3 273.1v16.1M105.9 276.4h9.1M244.4 275l-8.6 .6M248.7 274.7l-1.6 .1M58.6 288.8h4.6"/>
<path d="M68.6 288.8h28M54.9 355.3h3.2M54.9 357.6h3.2M55.2 347.3v5.3M55.2 355.3v2.3M75.4 358.6h1.9M75.8 348.3v7.6M75.8 358.6v3.4M107.6 355.3h7.7M114.9 357.9v1.4M53.7 362.2l-7.7 3.7M55.2 360.3v2.6"/>
<path d="M57.6 360.3l-1.5 .7M75.4 362h1.9M75.8 364.6v2.7M107.6 362h7.7"/>
</g>
<g fill="#000" stroke="#000" stroke-width=".28">
<path d="M231.6 66.7l.5 2.7h-.9zM114.6 88.4l.4 2.7h-.9zM80.3 221.1l2.1-1.7 .4 .7zM55.4 228.9l2.7-.1-2.5 1zM60.4 228.3l2.5-1 .2 .8zM65.3 230l2.4 1.3-.6 .7zM75 223.9l2.5-1-2 1.8zM96.2 232.3l2.4-1.2-1.9 1.9zM231.2 223.7h.9l-.5 2.7zM53.3 272.7l2.6 .4-2.6 .5zM64.3 273.1l2.6-.5v.9zM114.1 273.7h.9l-.4 2.7z"/>
<path d="M244.3 274.6l2.8 .2-2.7 .7zM55.9 288.8l2.7-.4v.9zM63.2 288.4l2.7 .4-2.7 .5zM65.9 288.8l2.7-.4v.9zM96.6 288.4l2.7 .4-2.7 .5zM54.8 352.6h.9l-.5 2.7zM75.4 355.9h.9l-.5 2.7zM114.4 359.3h.9l-.4 2.7zM114.9 355.3l.4 2.6h-.9zM53.5 361.7l2.6-.7-2.2 1.5zM55.2 357.6l.5 2.7h-.9zM75.8 362l.5 2.6h-.9z"/>
</g>
<!-- layer: 0 -->
<g fill="none" stroke="#000" stroke-width=".28">
<path d="M0 .2h296.9v420h-296.9zM20 5.2h271.9v410h-271.9zM162 376.9h129.9M194.4 376.9v9.6M226.9 376.9v9.6M259.5 376.9v38.3M291.9 365.2h-129.9v50M162 386.5h129.9M162 381.7h129.9M162 393.1h129.9M162 399.8h97.5M162 406.5h97.5"/>
<path d="M162 410.8h97.5M194.4 406.5v8.7M226.9 406.5v8.7M262.5 402.8l10.5-2.8v9.5l-10.5-2.7z"/>
<circle cx="283.5" cy="404.7" r="4.8"/>
<circle cx="283.5" cy="404.7" r="2.01"/>
</g>
<text font-size="6" x="188.8" y="373.2">UNIVERSIDAD DE OVIEDO</text>
<g font-size="4.7">
<text x="231.4" y="150.4" transform="rotate(-90 231.4 150.4)">479</text>
<text x="114.3" y="186.3" transform="rotate(-90 114.3 186.3)">564</text>
<text x="84.7" y="218" transform="rotate(-32 84.7 218)">Ø10</text>
<text x="65.6" y="226.7" transform="rotate(-12 65.6 226.7)">Ø7</text>
<text x="69.6" y="233" transform="rotate(38 69.6 233)">R15</text>
<text x="87.3" y="239.1" transform="rotate(-37 87.3 239.1)">R10</text>
<text x="42.1" y="273.1" transform="rotate(-1 42.1 273.1)">R10</text>
<text x="69.5" y="272.8">R5</text>
<text x="235.7" y="275.4" transform="rotate(-4 235.7 275.4)">R5</text>
<text x="58.4" y="288.5">30</text>
<text x="78.7" y="288.5">100</text>
<text x="55.1" y="349.9" transform="rotate(-90 55.1 349.9)">7</text>
<text x="75.6" y="353.4" transform="rotate(-90 75.6 353.4)">10</text>
<text x="45.8" y="365.7" transform="rotate(-26 45.8 365.7)">R5</text>
<text x="114.6" y="361.1" transform="rotate(-90 114.6 361.1)">20</text>
</g>
<g font-size="3.5">
<text x="162.7" y="391.1">PLATAFORMA BASE</text>
<text x="162.6" y="397.3">INGENIERO/A RESPONSABLE: Eloy Santos de Tourdonnet</text>
<text x="162.9" y="404">JEFE AL CARGO: Eloy Santos de Tourdonnet</text>
</g>
<g font-size="2.8">
<text x="170.8" y="380.3">GRUPO PA</text>
<text x="203.5" y="380.3">GRUPO PL</text>
<text x="233.1" y="380.3">ID DEL DIBUJO</text>
<text x="268.4" y="380.3">UNIDADES</text>
<text x="174.4" y="385.1">PA 07</text>
<text x="207" y="385.1">PL 20</text>
<text x="241.5" y="385.1">0.1</text>
<text x="273.4" y="385.1">MM</text>
<text x="260.2" y="390.8">ESCALA</text>
<text x="273.6" y="390.8">1:4</text>
<text x="163.4" y="409.7">MATERIAL PRINCIPAL</text>
<text x="196.5" y="409.7">OTROS MATERIALES</text>
<text x="228.1" y="409.7">NORMATIVA SEGUIDA</text>
<text x="234.2" y="414">UNE 1-032-82</text>
<text x="171.5" y="414">ALUMINIO</text>
<text x="205.8" y="414">ACERO</text>
</g>
</svg>
